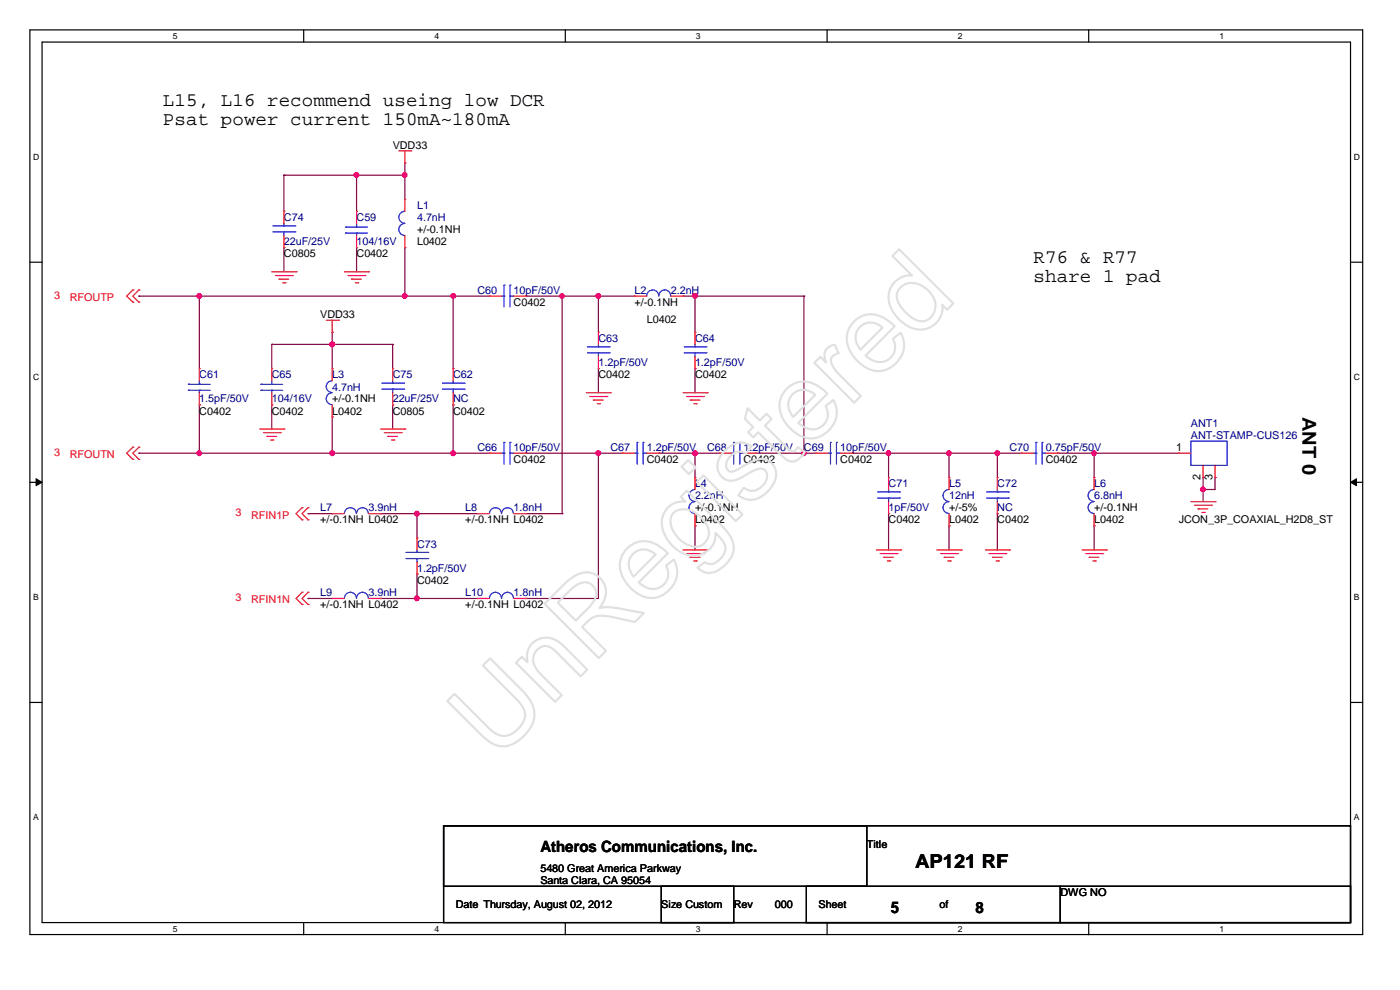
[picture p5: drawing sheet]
<svg xmlns="http://www.w3.org/2000/svg" width="297mm" height="210mm" viewBox="0 0 297 210" stroke-linecap="round" stroke-linejoin="round" font-family="sans-serif">
<path d="M6.3 6.3h282.8v191.9h-282.8zM8.9 8.9h277.6v186.8h-277.6z" fill="none" stroke="#000" stroke-width=".25"/>
<g fill="#fff">
<path d="M36.7 6.6h.9v2h-.9z"/>
<path d="M36.7 196h.9v2h-.9z"/>
</g>
<path d="M64.4 6.3v2.6M64.4 195.7v2.6" fill="none" stroke="#000" stroke-width=".25"/>
<g fill="#fff">
<path d="M92.2 6.6h.9v2h-.9z"/>
<path d="M92.2 196h.9v2h-.9z"/>
</g>
<path d="M119.9 6.3v2.6M119.9 195.7v2.6" fill="none" stroke="#000" stroke-width=".25"/>
<g fill="#fff">
<path d="M147.7 6.6h.9v2h-.9z"/>
<path d="M147.7 196h.9v2h-.9z"/>
</g>
<path d="M175.5 6.3v2.6M175.5 195.7v2.6" fill="none" stroke="#000" stroke-width=".25"/>
<g fill="#fff">
<path d="M203.2 6.6h1v2h-1z"/>
<path d="M203.2 196h1v2h-1z"/>
</g>
<path d="M231 6.3v2.6M231 195.7v2.6" fill="none" stroke="#000" stroke-width=".25"/>
<g fill="#fff">
<path d="M258.7 6.6h1v2h-1z"/>
<path d="M258.7 196h1v2h-1z"/>
<path d="M7 32.3h1.3v1.9h-1.3z"/>
<path d="M287.2 32.3h1.3v1.9h-1.3z"/>
<path d="M7 78.9h1.3v2h-1.3z"/>
<path d="M287.2 78.9h1.3v2h-1.3z"/>
</g>
<path d="M6.3 55.6h2.6M286.5 55.6h2.6" fill="none" stroke="#000" stroke-width=".25"/>
<g fill="#fff">
<path d="M7 125.6h1.2v2h-1.2z"/>
<path d="M287.2 125.6h1.2v2h-1.2z"/>
</g>
<path d="M6.3 102.3h2.6M286.5 102.3h2.6" fill="none" stroke="#000" stroke-width=".25"/>
<path d="M7.7 101.5l1.2 .8-1.2 .7zM286.5 102.3l1.3-.8v1.5z" fill="#000" stroke="#000" stroke-width=".21"/>
<g fill="#fff">
<path d="M7 172.3h1.2v2h-1.2z"/>
<path d="M287.2 172.3h1.2v2h-1.2z"/>
</g>
<path d="M6.3 149h2.6M286.5 149h2.6M94.1 175.2h89.8v12.8h-89.8zM94.1 175.2h192.4v20.5h-192.4zM140.3 188h15.4v7.7h-15.4zM171.1 188h53.9v7.7h-53.9zM225 188h61.5v7.7h-61.5z" fill="none" stroke="#000" stroke-width=".25"/>
<g fill="none" stroke="#800040" stroke-width=".25">
<path d="M60.2 37.2h.1M60.2 37.2h25.7M60.2 37.2v7.6M75.6 37.2h.1M75.6 37.2v7.6M85.9 37.2h.1M85.9 34.6h.1M85.9 34.6v7.7M60.2 52.5h.1M60.2 52.5v5.2M75.6 52.5h.1M75.6 52.5v5.2"/>
<path d="M85.9 52.5h.1M85.9 52.5v10.3M29.5 62.8h.1M29.5 62.8h74.3M42.3 62.8h.1M42.3 62.8v15.4M57.7 73.1h.1M57.7 73.1h25.6M57.7 73.1v5.1M70.5 73.1h.1M70.5 70.5h.1M70.5 70.5v7.7"/>
<path d="M83.3 73.1h.1M83.3 73.1v5.1M85.9 62.8h.1M96.1 62.8h.1M96.1 62.8v15.4M111.5 62.8h.1M111.5 62.8h23.1M119.2 62.8h.1M119.2 62.8v46.2M126.9 62.8h.1M126.9 78.2h.1M126.9 62.8v7.7"/>
<path d="M126.9 78.2v5.1M144.9 62.8h.1M144.9 62.8h25.7M147.4 62.8h.1M147.4 78.2h.1M147.4 62.8v7.7M147.4 78.2v5.1M170.6 62.8h.1M170.6 62.8v33.3M29.5 96.1h.1M29.5 96.1h74.3M42.3 85.9h.1"/>
<path d="M42.3 96.1h.1M42.3 85.9v10.2M57.7 85.9h.1M57.7 85.9v5.1M70.5 96.1h.1M70.5 88.5h.1M70.5 88.5v7.6M83.3 85.9h.1M83.3 85.9v5.1M96.1 96.1h.1M96.1 85.9h.1M96.1 85.9v10.2"/>
<path d="M111.5 96.1h.1M111.5 96.1h20.6M126.9 96.1h.1M126.9 96.1v30.8h-15.4M139.8 96.1h.1M139.8 96.1h12.8M147.4 96.1h.1M147.4 96.1v5.2M160.3 96.1h12.8M170.6 96.1h.1M180.8 96.1h.1M180.8 96.1h35.9"/>
<path d="M188.5 96.1h.1M188.5 96.1v5.2M201.3 96.1h.1M201.3 96.1v5.2M211.6 96.1h.1M211.6 96.1v5.2M224.4 96.1h.1M224.4 96.1h25.7M232.1 96.1h.1M232.1 96.1v5.2M65.4 109h.1M65.4 109h5.1"/>
<path d="M80.8 109h.1M80.8 109h20.5M88.5 109h.1M88.5 109v5.1M111.5 109h7.7M119.2 109h.1M147.4 111.5h.1M147.4 111.5v5.2M188.5 109h.1M188.5 109v7.7M201.3 111.5h.1M201.3 111.5v5.2"/>
<path d="M211.6 109h.1M211.6 109v7.7M232.1 111.5h.1M232.1 111.5v5.2M255.2 103.8h.1M255.2 101.3h.1M255.2 101.3v5.1M257.8 101.3h.1M257.8 101.3v2.5h-2.6M65.4 126.9h.1M65.4 126.9h5.1M80.8 126.9h.1"/>
<path d="M80.8 126.9h20.5M88.5 126.9h.1M88.5 121.8h.1M88.5 121.8v5.1M111.5 126.9h.1"/>
</g>
<g fill="#f0f" stroke="#f0f" stroke-width=".25">
<circle cx="96.1" cy="62.8" r=".51"/>
<circle cx="85.9" cy="62.8" r=".5"/>
<circle cx="126.9" cy="62.8" r=".51"/>
<circle cx="147.4" cy="62.8" r=".51"/>
<circle cx="147.4" cy="96.1" r=".51"/>
<circle cx="170.5" cy="96.1" r=".5"/>
<circle cx="232.1" cy="96.1" r=".5"/>
<circle cx="211.6" cy="96.1" r=".51"/>
<circle cx="88.4" cy="109" r=".51"/>
<circle cx="188.5" cy="96.1" r=".5"/>
<circle cx="119.2" cy="62.8" r=".5"/>
<circle cx="126.9" cy="96.1" r=".51"/>
<circle cx="96.1" cy="96.1" r=".51"/>
<circle cx="70.5" cy="96.1" r=".51"/>
<circle cx="255.2" cy="103.8" r=".5"/>
<circle cx="42.3" cy="62.8" r=".5"/>
<circle cx="42.3" cy="96.1" r=".5"/>
<circle cx="70.5" cy="73" r=".5"/>
<circle cx="85.9" cy="37.1" r=".5"/>
<circle cx="75.6" cy="37.1" r=".51"/>
<circle cx="201.3" cy="96.1" r=".5"/>
<circle cx="88.4" cy="126.9" r=".51"/>
</g>
<g fill="none" stroke="#f00" stroke-width=".25">
<path d="M84.6 32h2.6M85.9 34.6h.1M85.9 32v2.6M87.2 32h.1M57.7 57.7h5.1M58.5 58.5h3.5M59.2 59.2h.1M59.2 59.2h2M60 60h.5M60.2 44.8h.1M60.2 52.5h.1M60.2 44.8v2.6"/>
<path d="M60.2 50v2.5M60.5 60h.1M62 58.5h.1M62.8 57.7h.1M73.1 57.7h5.1M73.8 58.5h3.6M74.6 59.2h.1M74.6 59.2h2.1M75.4 60h.5M75.6 52.5h.1M75.6 44.8h.1M75.6 44.8v2.6"/>
<path d="M75.6 50v2.5M75.9 60h.1M77.4 58.5h.1M78.2 57.7h.1M85.9 42.3h.1M85.9 52.5h.1M85.9 42.3v2.5M85.9 50v2.5M28.2 61.5h.1M28.2 64.1h.1M28.2 61.5l-1.3 1.3 1.3 1.3M29.5 61.5h.1"/>
<path d="M29.5 64.1h.1M29.5 61.5l-1.3 1.3 1.3 1.3M42.3 78.2h.1M42.3 78.2v2.6M57.7 78.2h.1M57.7 78.2v2.6M69.2 67.9h2.6M70.5 70.5h.1M70.5 78.2h.1M70.5 67.9v2.6M70.5 78.2v2.6M71.8 67.9h.1"/>
<path d="M83.3 78.2h.1M83.3 78.2v2.6M96.1 78.2h.1M96.1 78.2v2.6M103.8 62.8h.1M103.8 62.8h2.6M109 62.8h2.5M111.5 62.8h.1M126.9 70.5h.1M126.9 78.2h.1M126.9 70.5v2.6M126.9 75.6v2.6"/>
<path d="M134.6 62.8h.1M134.6 62.8h2.6M142.3 62.8h2.6M144.9 62.8h.1M147.4 70.5h.1M147.4 78.2h.1M147.4 70.5v2.6M147.4 75.6v2.6M28.2 94.9h.1M28.2 97.4h.1M28.2 94.9l-1.3 1.2 1.3 1.3M29.5 94.9h.1"/>
<path d="M29.5 97.4h.1M29.5 94.9l-1.3 1.2 1.3 1.3M42.3 85.9h.1M42.3 83.3v2.6M55.1 91h5.1M55.9 91.8h3.6M56.6 92.6h.1M56.6 92.6h2.1M57.4 93.3h.5M57.7 85.9h.1M57.7 83.3v2.6M57.9 93.3h.1"/>
<path d="M59.5 91.8h.1M60.2 91h.1M70.5 88.5h.1M70.5 85.9v2.6M80.8 91h5.1M81.5 91.8h3.6M82.3 92.6h.1M82.3 92.6h2.1M83.1 93.3h.5M83.3 85.9h.1M83.3 83.3v2.6M83.6 93.3h.1"/>
<path d="M85.1 91.8h.1M85.9 91h.1M96.1 85.9h.1M96.1 83.3v2.6M103.8 96.1h.1M103.8 96.1h2.6M109 96.1h2.5M111.5 96.1h.1M124.4 83.3h5.1M125.1 84.1h3.6M125.9 84.9h.1M125.9 84.9h2.1"/>
<path d="M126.7 85.6h.5M127.2 85.6h.1M128.7 84.1h.1M129.5 83.3h.1M132.1 96.1h.1M132.1 96.1h2.5M137.2 96.1h2.6M139.8 96.1h.1M144.9 83.3h5.1M145.7 84.1h3.6M146.4 84.9h.1M146.4 84.9h2.1"/>
<path d="M147.2 85.6h.5M147.7 85.6h.1M149.3 84.1h.1M150 83.3h.1M152.6 96.1h.1M152.6 96.1h2.5M157.7 96.1h2.6M160.3 96.1h.1M173.1 96.1h.1M173.1 96.1h2.6M178.3 96.1h2.5M180.8 96.1h.1"/>
<path d="M216.7 96.1h.1M216.7 96.1h2.6M221.9 96.1h2.5M224.4 96.1h.1M250.1 96.1h.1M250.1 96.1h2.5M255.2 98.7v2.6M257.8 98.7v2.6M64.1 107.7h.1M64.1 110.3h.1M64.1 107.7l-1.3 1.3 1.3 1.3M65.4 107.7h.1"/>
<path d="M65.4 110.3h.1M65.4 107.7l-1.3 1.3 1.3 1.3M70.5 109h.1M70.5 109h2.6M78.2 109h2.6M80.8 109h.1M88.5 114.1h.1M88.5 114.1v2.6M88.5 119.2v2.6M101.3 109h.1M101.3 109h2.5M109 109h2.5"/>
<path d="M111.5 109h.1M144.9 116.7h5.1M145.7 117.4h3.6M146.4 118.2h.1M146.4 118.2h2.1M147.2 119h.5M147.4 111.5h.1M147.4 101.3h.1M147.4 101.3v2.5M147.4 109v2.5M147.7 119h.1M149.3 117.4h.1"/>
<path d="M150 116.7h.1M185.9 116.7h5.2M186.7 117.4h3.6M187.5 118.2h.1M187.5 118.2h2M188.2 119h.6M188.5 101.3h.1M188.5 109h.1M188.5 101.3v2.5M188.5 106.4v2.6M188.8 119h.1M190.3 117.4h.1"/>
<path d="M191.1 116.7h.1M198.7 116.7h5.2M199.6 117.4h3.5M200.3 118.2h.1M200.3 118.2h2M201.1 119h.5M201.3 101.3h.1M201.3 111.5h.1M201.3 101.3v2.5M201.3 109v2.5M201.6 119h.1M203.1 117.4h.1"/>
<path d="M203.9 116.7h.1M209 116.7h5.2M209.8 117.4h3.6M210.6 118.2h.1M210.6 118.2h2M211.3 119h.5M211.6 101.3h.1M211.6 109h.1M211.6 101.3v2.5M211.6 106.4v2.6M211.8 119h.1M213.4 117.4h.1"/>
<path d="M214.2 116.7h.1M229.6 116.7h5.1M230.3 117.4h3.6M231.1 118.2h.1M231.1 118.2h2M231.9 119h.5M232.1 111.5h.1M232.1 101.3h.1M232.1 101.3v2.5M232.1 109v2.5M232.4 119h.1M233.9 117.4h.1"/>
<path d="M234.7 116.7h.1M252.6 106.4h5.2M253.4 107.2h3.6M254.2 107.9h.1M254.2 107.9h2M255 108.7h.5M255.2 101.3h.1M255.5 108.7h.1M257 107.2h.1M257.8 106.4h.1M257.8 101.3h.1M64.1 125.6h.1"/>
<path d="M64.1 128.2h.1M64.1 125.6l-1.3 1.3 1.3 1.3M65.4 125.6h.1M65.4 128.2h.1M65.4 125.6l-1.3 1.3 1.3 1.3M70.5 126.9h.1M70.5 126.9h2.6M78.2 126.9h2.6M80.8 126.9h.1M88.5 121.8h.1M101.3 126.9h.1M101.3 126.9h2.5"/>
<path d="M109 126.9h2.5M111.5 126.9h.1"/>
</g>
<g fill="none" stroke="#00f" stroke-width=".25">
<path d="M57.9 49.2h4.7M57.9 47.9h4.7M60.2 47.9h.1M60.2 49.2h.1M60.2 47.4v.5M60.2 49.2v.8M62.6 49.2h.1M62.6 47.9h.1M73.3 48.2h.1M73.3 49.4h.1M73.3 48.2h4.6M73.3 49.4h4.6"/>
<path d="M75.6 49.4h.1M75.6 48.2h.1M75.6 47.4v.8M75.6 49.4v.6M85.9 47.4a1.27 1.27 0 0 0-1.3 1.3 1.27 1.27 0 0 0 1.3 1.2M85.9 44.8a1.27 1.27 0 0 0-1.3 1.3 1.27 1.27 0 0 0 1.3 1.3M106.4 62.8h.5M106.9 62.8h.1M106.9 60.5h.1M106.9 60.5v4.6M108.2 60.5h.1M108.2 62.8h.1"/>
<path d="M108.2 62.8h.8M108.2 60.5v4.6M124.6 74.8h4.6M124.6 73.6h4.6M126.9 73.6h.1M126.9 74.8h.1M126.9 73.1v.5M126.9 74.8v.8M129.2 74.8h.1M129.2 73.6h.1M137.2 62.8a1.27 1.27 0 0 1 1.3-1.3 1.27 1.27 0 0 1 1.2 1.3M139.8 62.8a1.25 1.25 0 0 1 1.2-1.3 1.25 1.25 0 0 1 1.3 1.3"/>
<path d="M145.2 74.8h4.6M145.2 73.6h4.6M147.4 73.6h.1M147.4 74.8h.1M147.4 73.1v.5M147.4 74.8v.8M149.8 74.8h.1M149.8 73.6h.1M40 81.5h.1M40 82.8h.1M40 81.5h4.6M40 82.8h4.6"/>
<path d="M42.3 82.8h.1M42.3 81.5h.1M42.3 80.8v.7M42.3 82.8v.5M55.4 81.5h.1M55.4 82.8h.1M55.4 81.5h4.6M55.4 82.8h4.6M57.7 82.8h.1M57.7 81.5h.1M57.7 80.8v.7M57.7 82.8v.5"/>
<path d="M70.5 83.3a1.27 1.27 0 0 0-1.3 1.3 1.27 1.27 0 0 0 1.3 1.2M70.5 80.8a1.25 1.25 0 0 0-1.3 1.2 1.25 1.25 0 0 0 1.3 1.3M81 82.5h4.6M81 81.3h4.6M83.3 81.3h.1M83.3 82.5h.1M83.3 80.8v.5M83.3 82.5v.8M85.6 82.5h.1M85.6 81.3h.1M93.8 82.5h4.7M93.8 81.3h4.7"/>
<path d="M96.1 81.3h.1M96.1 82.5h.1M96.1 80.8v.5M96.1 82.5v.8M98.5 82.5h.1M98.5 81.3h.1M106.4 96.1h.5M106.9 96.1h.1M106.9 93.8h.1M106.9 93.8v4.7M108.2 93.8h.1M108.2 96.1h.1"/>
<path d="M108.2 96.1h.8M108.2 93.8v4.7M134.6 96.1h.6M135.2 96.1h.1M135.2 93.8h.1M135.2 93.8v4.7M136.4 93.8h.1M136.4 96.1h.1M136.4 96.1h.8M136.4 93.8v4.7M155.1 96.1h.6M155.7 96.1h.1"/>
<path d="M155.7 93.8h.1M155.7 93.8v4.7M157 93.8h.1M157 96.1h.1M157 96.1h.7M157 93.8v4.7M175.7 96.1h.5M176.2 96.1h.1M176.2 93.8h.1M176.2 93.8v4.7M177.5 93.8h.1M177.5 96.1h.1"/>
<path d="M177.5 96.1h.8M177.5 93.8v4.7M219.3 96.1h.5M219.8 96.1h.1M219.8 93.8h.1M219.8 93.8v4.7M221.1 93.8h.1M221.1 96.1h.1M221.1 96.1h.8M221.1 93.8v4.7M252.6 93.6h7.7v5.1h-7.7zM73.1 108.9a1.27 1.27 0 0 1 1.2-1.2 1.27 1.27 0 0 1 1.3 1.2"/>
<path d="M75.6 108.9a1.25 1.25 0 0 1 1.3-1.2 1.25 1.25 0 0 1 1.2 1.2M86.1 118.5h4.7M86.1 117.2h4.7M88.5 117.2h.1M88.5 118.5h.1M88.5 116.7v.5M88.5 118.5v.7M90.8 118.5h.1M90.8 117.2h.1M103.8 108.9a1.27 1.27 0 0 1 1.3-1.2 1.27 1.27 0 0 1 1.3 1.2M106.4 108.9a1.25 1.25 0 0 1 1.3-1.2 1.25 1.25 0 0 1 1.2 1.2M147.4 103.8a1.27 1.27 0 0 0-1.2 1.3 1.27 1.27 0 0 0 1.2 1.3"/>
<path d="M147.4 106.4a1.25 1.25 0 0 0-1.2 1.3 1.25 1.25 0 0 0 1.2 1.2M186.2 105.7h4.6M186.2 104.3h4.6M188.5 104.3h.1M188.5 105.7h.1M188.5 103.8v.5M188.5 105.7v.7M190.8 105.7h.1M190.8 104.3h.1M201.3 106.4a1.25 1.25 0 0 0-1.2 1.3 1.25 1.25 0 0 0 1.2 1.2M201.3 103.8a1.27 1.27 0 0 0-1.2 1.3 1.27 1.27 0 0 0 1.2 1.3M209.3 105.7h4.6"/>
<path d="M209.3 104.3h4.6M211.6 104.3h.1M211.6 105.7h.1M211.6 103.8v.5M211.6 105.7v.7M213.9 105.7h.1M213.9 104.3h.1M232.1 103.8a1.27 1.27 0 0 0-1.3 1.3 1.27 1.27 0 0 0 1.3 1.3M232.1 106.4a1.25 1.25 0 0 0-1.3 1.3 1.25 1.25 0 0 0 1.3 1.2M73.1 126.9a1.27 1.27 0 0 1 1.2-1.3 1.27 1.27 0 0 1 1.3 1.3M75.6 126.9a1.25 1.25 0 0 1 1.3-1.3 1.25 1.25 0 0 1 1.2 1.3M103.8 126.9a1.27 1.27 0 0 1 1.3-1.3 1.27 1.27 0 0 1 1.3 1.3"/>
<path d="M106.4 126.9a1.25 1.25 0 0 1 1.3-1.3 1.25 1.25 0 0 1 1.2 1.3"/>
</g>
<text font-size="22.7" fill="#e0e0e0" x="105.1" y="161.5" transform="rotate(-45 105.1 161.5)">UnRegistered</text>
<g font-size="4.1">
<text x="34.6" y="22.4">L15, L16 recommend useing low DCR</text>
<text x="34.6" y="26.5">Psat power current 150mA~180mA</text>
<text x="219.3" y="55.8">R76 &amp; R77</text>
<text x="219.3" y="59.9">share 1 pad</text>
<text x="276.3" y="88.5" transform="rotate(90 276.3 88.5)">ANT 0</text>
<text x="194.1" y="184.1">AP121 RF</text>
</g>
<g font-size="3.3">
<text x="114.6" y="180.8">Atheros Communications, Inc.</text>
<text x="189" y="193.6">5</text>
<text x="207" y="193.6">8</text>
</g>
<g font-size="2.3">
<text x="83.3" y="31.5">VDD33</text>
<text x="88.5" y="49.5">+/-0.1NH</text>
<text x="88.5" y="52.1">L0402</text>
<text x="60.2" y="54.6">C0805</text>
<text x="75.6" y="54.6">C0402</text>
<text x="109" y="64.9">C0402</text>
<text x="134.6" y="64.9">+/-0.1NH</text>
<text x="67.9" y="67.4">VDD33</text>
<text x="137.2" y="68.4">L0402</text>
<text x="126.9" y="80.3">C0402</text>
<text x="147.4" y="80.3">C0402</text>
<text x="42.3" y="88">C0402</text>
<text x="57.7" y="88">C0402</text>
<text x="70.5" y="85.4">+/-0.1NH</text>
<text x="70.5" y="88">L0402</text>
<text x="83.3" y="88">C0805</text>
<text x="96.1" y="88">C0402</text>
<text x="249.5" y="95.6">1</text>
<text x="109" y="98.2">C0402</text>
<text x="137.2" y="98.2">C0402</text>
<text x="157.7" y="98.2">C0402</text>
<text x="178.3" y="98.2">C0402</text>
<text x="221.9" y="98.2">C0402</text>
<text x="254.7" y="101.8" transform="rotate(-90 254.7 101.8)">2</text>
<text x="257.2" y="101.8" transform="rotate(-90 257.2 101.8)">3</text>
<text x="67.9" y="111">+/-0.1NH L0402</text>
<text x="98.7" y="111">+/-0.1NH L0402</text>
<text x="147.4" y="108.5">+/-0.1NH</text>
<text x="147.4" y="111">L0402</text>
<text x="188.5" y="111">C0402</text>
<text x="201.3" y="108.5">+/-5%</text>
<text x="201.3" y="111">L0402</text>
<text x="211.6" y="111">C0402</text>
<text x="232.1" y="108.5">+/-0.1NH</text>
<text x="232.1" y="111">L0402</text>
<text x="250.1" y="111">JCON_3P_COAXIAL_H2D8_ST</text>
<text x="88.5" y="123.9">C0402</text>
<text x="67.9" y="129">+/-0.1NH L0402</text>
<text x="98.7" y="129">+/-0.1NH L0402</text>
<text x="183.9" y="179.8">Title</text>
<text x="114.6" y="184.9">5480 Great America Parkway</text>
<text x="114.6" y="187.5">Santa Clara, CA 95054</text>
<text x="225" y="190.1">DWG NO</text>
<text x="96.7" y="192.6">Date Thursday, August 02, 2012</text>
<text x="140.3" y="192.6">Size Custom</text>
<text x="155.7" y="192.6">Rev</text>
<text x="164.4" y="192.6">000</text>
<text x="173.6" y="192.6">Sheet</text>
<text x="199.3" y="192.6">of</text>
</g>
<g font-size="2.3" fill="#000080">
<text x="60.2" y="46.9">C74</text>
<text x="75.6" y="46.9">C59</text>
<text x="88.5" y="44.4">L1</text>
<text x="88.5" y="46.9">4.7nH</text>
<text x="60.2" y="52.1">22uF/25V</text>
<text x="75.6" y="52.1">104/16V</text>
<text x="101.3" y="62.3">C60</text>
<text x="109" y="62.3">10pF/50V</text>
<text x="134.6" y="62.3">L2</text>
<text x="142.3" y="62.3">2.2nH</text>
<text x="126.9" y="72.6">C63</text>
<text x="126.9" y="77.7">1.2pF/50V</text>
<text x="147.4" y="72.6">C64</text>
<text x="147.4" y="77.7">1.2pF/50V</text>
<text x="42.3" y="80.3">C61</text>
<text x="57.7" y="80.3">C65</text>
<text x="70.5" y="80.3">L3</text>
<text x="70.5" y="82.8">4.7nH</text>
<text x="83.3" y="80.3">C75</text>
<text x="96.1" y="80.3">C62</text>
<text x="42.3" y="85.4">1.5pF/50V</text>
<text x="57.7" y="85.4">104/16V</text>
<text x="83.3" y="85.4">22uF/25V</text>
<text x="96.1" y="85.4">NC</text>
<text x="101.3" y="95.7">C66</text>
<text x="109" y="95.7">10pF/50V</text>
<text x="129.5" y="95.7">C67</text>
<text x="137.2" y="95.7">1.2pF/50V</text>
<text x="150" y="95.7">C68</text>
<text x="157.7" y="95.7">1.2pF/50V</text>
<text x="170.6" y="95.7">C69</text>
<text x="178.3" y="95.7">10pF/50V</text>
<text x="214.2" y="95.7">C70</text>
<text x="221.9" y="95.7">0.75pF/50V</text>
<text x="252.6" y="90.5">ANT1</text>
<text x="252.6" y="93.1">ANT-STAMP-CUS126</text>
<text x="147.4" y="103.4">L4</text>
<text x="147.4" y="105.9">2.2nH</text>
<text x="188.5" y="103.4">C71</text>
<text x="201.3" y="103.4">L5</text>
<text x="201.3" y="105.9">12nH</text>
<text x="211.6" y="103.4">C72</text>
<text x="232.1" y="103.4">L6</text>
<text x="232.1" y="105.9">6.8nH</text>
<text x="67.9" y="108.5">L7</text>
<text x="78.2" y="108.5">3.9nH</text>
<text x="98.7" y="108.5">L8</text>
<text x="109" y="108.5">1.8nH</text>
<text x="188.5" y="108.5">1pF/50V</text>
<text x="211.6" y="108.5">NC</text>
<text x="88.5" y="116.2">C73</text>
<text x="88.5" y="121.3">1.2pF/50V</text>
<text x="67.9" y="126.4">L9</text>
<text x="78.2" y="126.4">3.9nH</text>
<text x="98.7" y="126.4">L10</text>
<text x="109" y="126.4">1.8nH</text>
</g>
<g font-size="2.3" fill="#f00">
<text x="11.5" y="63.3">3</text>
<text x="14.8" y="63.8">RFOUTP</text>
<text x="11.5" y="96.7">3</text>
<text x="14.8" y="97.2">RFOUTN</text>
<text x="50" y="109.5">3</text>
<text x="53.3" y="110">RFIN1P</text>
<text x="50" y="127.5">3</text>
<text x="53.3" y="128">RFIN1N</text>
</g>
<g font-size="1.8">
<text x="36.7" y="8.2">5</text>
<text x="92.2" y="8.2">4</text>
<text x="147.7" y="8.2">3</text>
<text x="203.2" y="8.2">2</text>
<text x="258.7" y="8.2">1</text>
<text x="7" y="33.9">D</text>
<text x="287.2" y="33.9">D</text>
<text x="7" y="80.6">C</text>
<text x="287.2" y="80.6">C</text>
<text x="7" y="127.2">B</text>
<text x="287.2" y="127.2">B</text>
<text x="7" y="173.9">A</text>
<text x="287.2" y="173.9">A</text>
<text x="36.7" y="197.6">5</text>
<text x="92.2" y="197.6">4</text>
<text x="147.7" y="197.6">3</text>
<text x="203.2" y="197.6">2</text>
<text x="258.7" y="197.6">1</text>
</g>
</svg>
